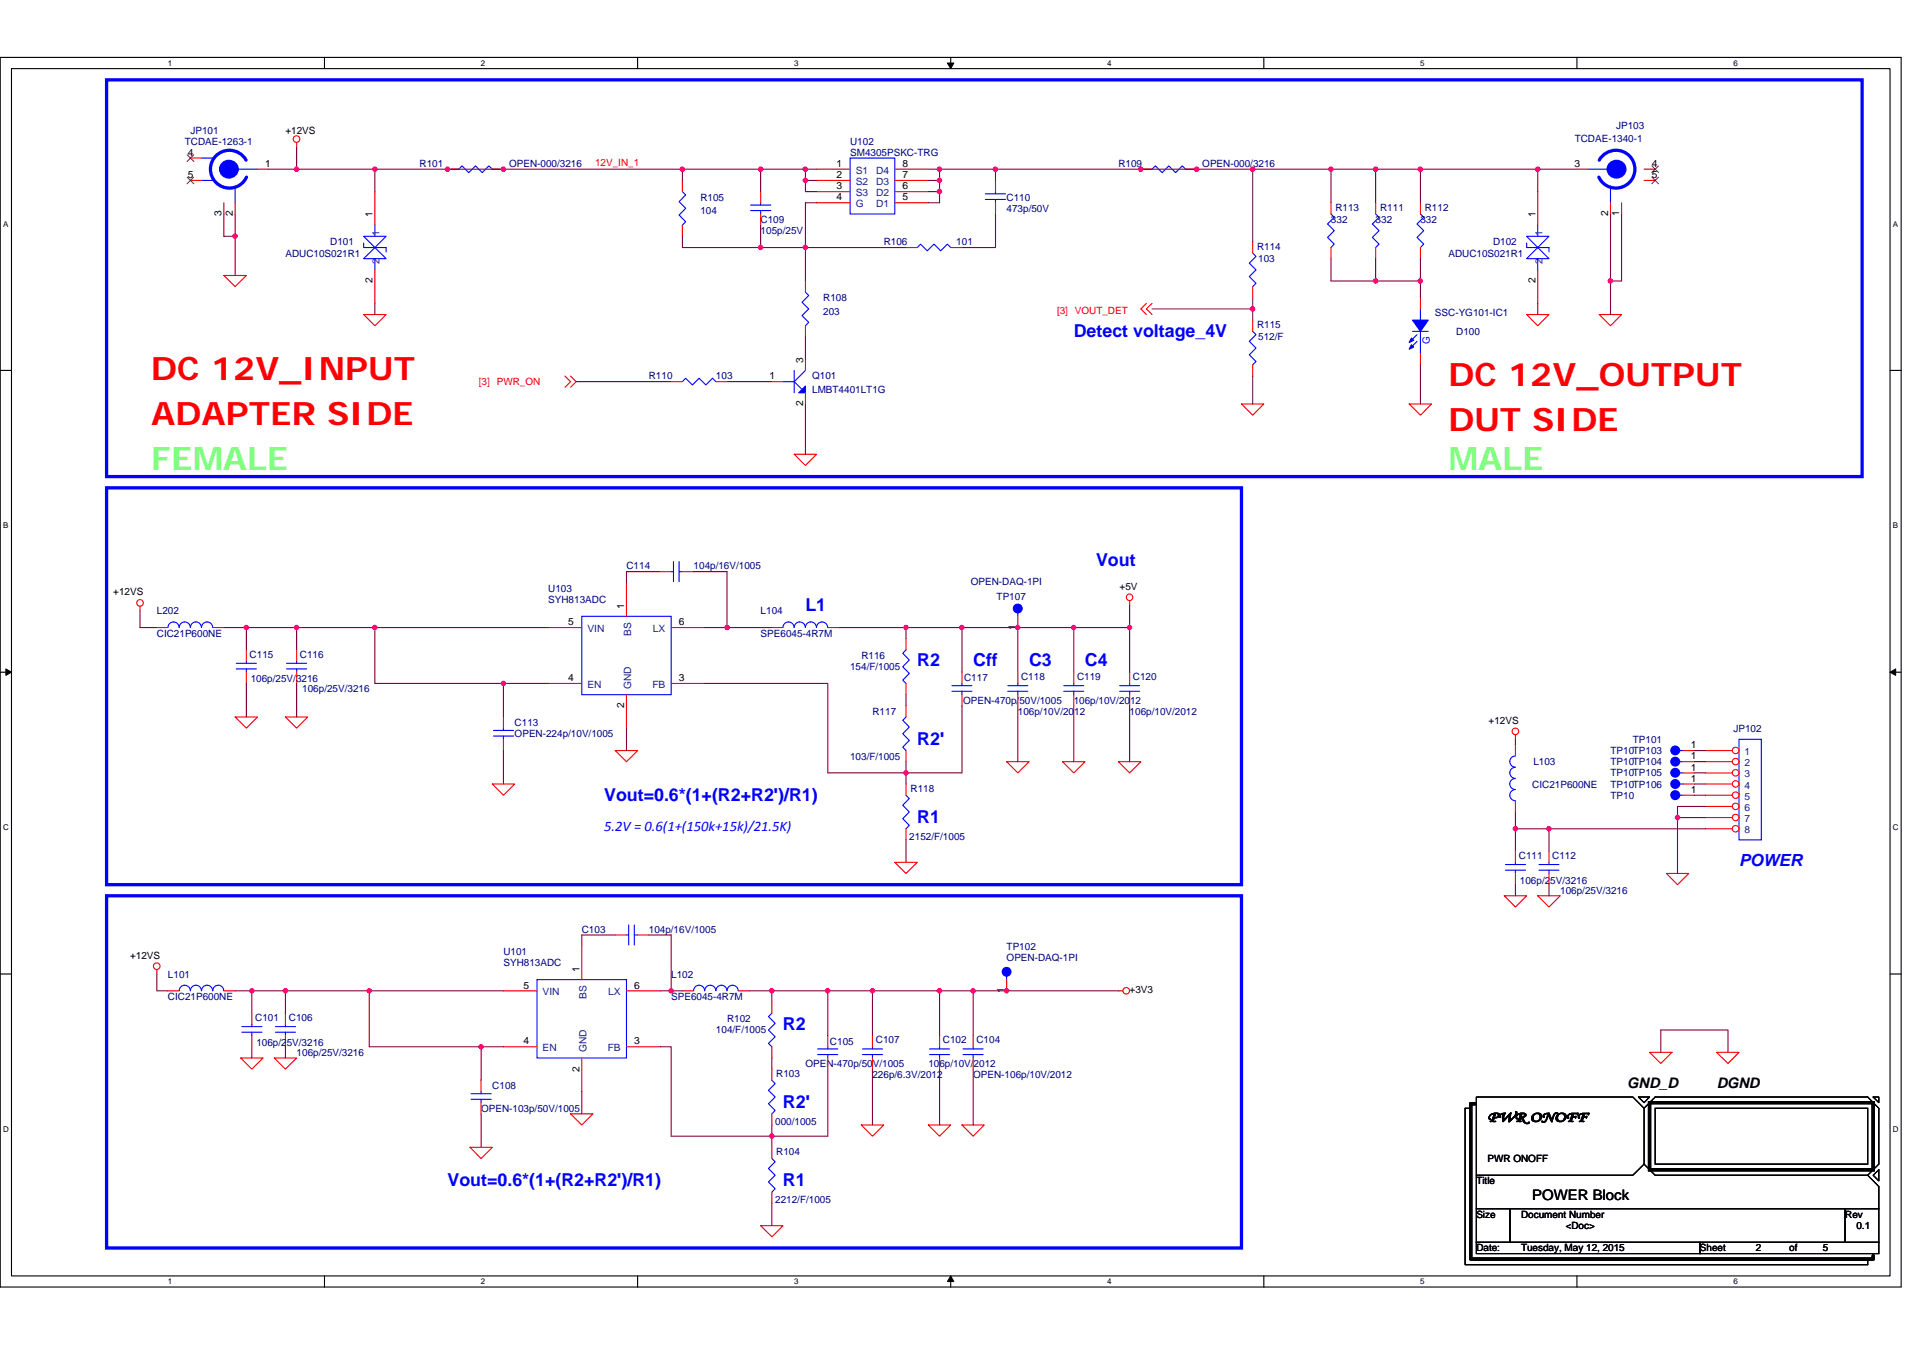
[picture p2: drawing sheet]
<svg xmlns="http://www.w3.org/2000/svg" width="297mm" height="210mm" viewBox="0 0 297 210" stroke-linecap="round" stroke-linejoin="round" font-family="sans-serif">
<path d="M0 8.9h293.7v190h-293.7zM1.8 10.6h290.1v186.5h-290.1z" fill="none" stroke="#000" stroke-width=".17"/>
<g fill="#fff">
<path d="M25.9 9.1h.7v1.3h-.7z"/>
<path d="M25.9 197.3h.7v1.4h-.7z"/>
</g>
<path d="M50.1 8.9v1.7M50.1 197.1v1.8" fill="none" stroke="#000" stroke-width=".17"/>
<g fill="#fff">
<path d="M74.3 9.1h.6v1.3h-.6z"/>
<path d="M74.3 197.3h.6v1.4h-.6z"/>
</g>
<path d="M98.5 8.9v1.7M98.5 197.1v1.8" fill="none" stroke="#000" stroke-width=".17"/>
<g fill="#fff">
<path d="M122.7 9.1h.6v1.3h-.6z"/>
<path d="M122.7 197.3h.6v1.4h-.6z"/>
</g>
<path d="M146.9 8.9v1.7M146.9 197.1v1.8" fill="none" stroke="#000" stroke-width=".17"/>
<path d="M146.3 9.7h1l-.4 .9zM146.9 197.1l.4 .9h-1z" fill="#000" stroke="#000" stroke-width=".15"/>
<g fill="#fff">
<path d="M171 9.1h.7v1.3h-.7z"/>
<path d="M171 197.3h.7v1.4h-.7z"/>
</g>
<path d="M195.2 8.9v1.7M195.2 197.1v1.8" fill="none" stroke="#000" stroke-width=".17"/>
<g fill="#fff">
<path d="M219.4 9.1h.6v1.3h-.6z"/>
<path d="M219.4 197.3h.6v1.4h-.6z"/>
</g>
<path d="M243.6 8.9v1.7M243.6 197.1v1.8" fill="none" stroke="#000" stroke-width=".17"/>
<g fill="#fff">
<path d="M267.8 9.1h.6v1.3h-.6z"/>
<path d="M267.8 197.3h.6v1.4h-.6z"/>
<path d="M.5 33.9h.8v1.4h-.8z"/>
<path d="M292.4 33.9h.8v1.4h-.8z"/>
<path d="M.5 80.5h.8v1.4h-.8z"/>
<path d="M292.4 80.5h.8v1.4h-.8z"/>
</g>
<path d="M0 57.2h1.8M291.9 57.2h1.8" fill="none" stroke="#000" stroke-width=".17"/>
<g fill="#fff">
<path d="M.5 127.2h.8v1.3h-.8z"/>
<path d="M292.4 127.2h.8v1.3h-.8z"/>
</g>
<path d="M0 103.9h1.8M291.9 103.9h1.8" fill="none" stroke="#000" stroke-width=".17"/>
<path d="M.9 103.4l.9 .5-.9 .5zM291.9 103.9l.9-.5v1z" fill="#000" stroke="#000" stroke-width=".15"/>
<g fill="#fff">
<path d="M.5 173.8h.8v1.4h-.8z"/>
<path d="M292.4 173.8h.8v1.4h-.8z"/>
</g>
<g fill="none" stroke="#000" stroke-width=".17">
<path d="M0 150.5h1.8M291.9 150.5h1.8M227.2 171.2h-.9v24.2h62.2v-.9M253.1 169.5h1.7l-.8 .9zM254 179.9l1.7 1.7h32.8M254 171.2l1.7-1.7h32.8l1.7 1.7v8.7l-1.7 1.7M254 171.2v8.7l-1.8 1.7h-24.2M254 171.2l-1.8-1.7h-24.2v17.3M255.7 171.2h32.8v8.7h-32.8zM289.3 169.5h.9v.9zM228 186.8h5.2v5.2h-5.2zM228 192h34.6v1.7h-34.6z"/>
<path d="M233.2 186.8h51.8v5.2h-51.8zM262.6 192h27.6v1.7h-27.6zM285 186.8h5.2v5.2h-5.2zM288.5 181.6l1.7 1.7v3.5M289.3 181.6l.9-.9v1.8z"/>
</g>
<path d="M16.5 12.3h271.1v61.3h-271.1zM38 24.7a2.92 2.92 0 0 0-4.5-.8 2.92 2.92 0 0 0 .2 4.5 2.92 2.92 0 0 0 4.4-1M247 24.7a2.92 2.92 0 0 1 4.5-.8 2.92 2.92 0 0 1-.1 4.5 2.92 2.92 0 0 1-4.4-1M16.5 75.4h175.3v61.3h-175.3zM16.5 138.4h175.3v54.4h-175.3z" fill="none" stroke="#00f" stroke-width=".51"/>
<g fill="none" stroke="#f00" stroke-width=".17">
<path d="M29.4 24.4h1.7M29.4 27.9h1.7M34.6 31.3v1.8M36.3 31.3v1.8M39.8 26.1h1.7M45.8 22v.7M57.9 29.6v5.2M69.1 26.1h1.8M76 26.1h1.8M105.4 27.9v1.7M105.4 34.8v1.7M117.5 29.6v1.7"/>
<path d="M117.5 33.1v1.7M126.1 26.1h5.2M126.1 27.9h5.2M126.1 29.6h5.2M126.1 31.3h5.2M138.2 31.3h5.2M138.2 29.6h5.2M138.2 27.9h5.2M138.2 26.1h5.2M140 38.2h1.7M146.9 38.2h1.7M153.8 27.9v1.7"/>
<path d="M153.8 31.3v1.8M176.2 26.1h1.7M183.1 26.1h1.8M193.5 37.4v1.7M205.6 31.3v1.8M205.6 38.2v1.8M212.5 31.3v1.8M212.5 38.2v1.8M219.4 31.3v1.8M219.4 38.2v1.8M237.5 29.6v5.2M243.6 26.1h1.7"/>
<path d="M248.8 31.3v1.8M250.5 31.3v1.8M254 26.1h1.7M254 27.9h1.7M34.6 42.6h3.5l-1.8 1.7zM56.2 48.6h3.4l-1.7 1.7zM57.9 41.7v5.2M87.3 58.1l.8 .9-.8 .8M88.1 58.1l.9 .9-.9 .8M103.7 59h1.7M110.6 59h1.7M119.2 59h1.7"/>
<path d="M124.4 43.4v1.7M124.4 50.3v1.7M124.4 55.5v1.7M177.1 46.9l-.9 .8 .9 .9M177.9 46.9l-.8 .8 .8 .9M193.5 44.3v1.7M193.5 49.5v1.7M193.5 56.4v1.7M219.4 46v1.7M219.4 54.7v1.7M235.8 48.6h3.5l-1.8 1.7zM237.5 41.7v5.2"/>
<path d="M247 48.6h3.5l-1.7 1.7zM122.7 70.2h3.4l-1.7 1.7zM124.4 60.7v1.7M191.8 62.4h3.4l-1.7 1.8zM217.7 62.4h3.4l-1.7 1.8zM21.6 93.7v.7M24.2 97h1.7M32.9 97h1.7M84.7 97h5.2M96.8 90.1v5.1M102 88.3h1.7M103.7 97h5.2"/>
<path d="M105.4 88.3h1.7M119.2 97h1.7M127.9 97h1.7M140 98.7v1.7M157.2 95.2v1.8M174.5 92.8v.7M36.3 110.8h3.5l-1.7 1.7zM44.1 110.8h3.4l-1.7 1.7zM45.8 100.4v1.8M45.8 103.9v1.7M77.8 110.8v1.7M77.8 114.2v1.8"/>
<path d="M84.7 105.6h5.2M95 116h3.5l-1.7 1.7zM96.8 107.3v5.2M103.7 105.6h5.2M140 105.6v1.7M140 116v1.7M140 109.1v1.7M148.6 103.9v1.7M148.6 107.3v1.8M155.5 117.7h3.5l-1.8 1.7zM157.2 103.9v1.7M157.2 107.3v1.8"/>
<path d="M164.1 117.7h3.5l-1.7 1.7zM165.9 103.9v1.7M165.9 107.3v1.8M172.8 117.7h3.4l-1.7 1.7zM174.5 103.9v1.7M174.5 107.3v1.8M234.1 115.1v1.7M234.1 113.5v.7M260 117.7h1.7M260 119.4h1.7M260 116h1.7M76 121.1h3.5l-1.7 1.8z"/>
<path d="M138.2 133.2h3.5l-1.7 1.8zM140 121.1v1.8M140 128.1v1.7M232.4 138.4h3.4l-1.7 1.7zM234.1 123.7v1.8M234.1 131.5v1.7M234.1 135v1.7M237.5 138.4h3.5l-1.7 1.7zM239.3 131.5v1.7M239.3 135v1.7M257.4 135h3.5l-1.8 1.7zM260 121.1h1.7"/>
<path d="M260 122.9h1.7M24.2 149.8v.7M25.9 153.1h1.8M34.6 153.1h1.7M38.9 156.5v1.8M38.9 160v1.7M44.1 156.5v1.8M44.1 160v1.7M77.8 153.1h5.1M89.9 146.2v5.2M95 144.5h1.8M96.8 153.1h5.2"/>
<path d="M98.5 144.5h1.7M105.4 153.1h1.7M114 153.1h1.8M119.2 154.8v1.7M127.9 160v1.7M134.8 160v1.7M145.1 160v1.7M150.3 160v1.7M155.5 151.4v1.7M172.8 153.1h.7M37.2 163.5h3.4l-1.7 1.7zM42.4 163.5h3.4l-1.7 1.7z"/>
<path d="M72.6 177.3h3.4l-1.7 1.7zM74.3 166.9v1.7M74.3 170.4v1.7M77.8 161.7h5.1M88.1 172.1h3.5l-1.7 1.7zM89.9 163.5v5.1M96.8 161.7h5.2M119.2 165.2v1.7M119.2 172.1v1.7M119.2 177.3v1.7M119.2 161.7v1.8M127.9 163.5v1.7"/>
<path d="M133.1 173.8h3.4l-1.7 1.8zM134.8 163.5v1.7M143.4 173.8h3.5l-1.8 1.8zM145.1 163.5v1.7M148.6 173.8h3.4l-1.7 1.8zM150.3 163.5v1.7M254.8 162.6h3.5l-1.8 1.7zM265.2 162.6h3.4l-1.7 1.7zM117.5 189.4h3.4l-1.7 1.7zM119.2 184.2v1.7"/>
<circle cx="45.8" cy="21.5" r=".51"/>
<circle cx="21.6" cy="93.2" r=".51"/>
<circle cx="174.5" cy="92.3" r=".51"/>
<circle cx="234.1" cy="113" r=".51"/>
<circle cx="24.2" cy="149.3" r=".51"/>
<circle cx="174" cy="153.1" r=".51"/>
</g>
<path d="M227.9 170.5h-.7v24h62.1v-.5M254.8 170.4h34.5v10.3h-34.5z" fill="none" stroke="#000" stroke-width=".51"/>
<g fill="#00f" stroke="#00f" stroke-width=".17">
<path d="M248.5 25.3a1.41 1.41 0 0 1 2.4 .1 1.41 1.41 0 0 1-1.2 2.1 1.38 1.38 0 0 1-1.3-.7 1.38 1.38 0 0 1 .1-1.5z" fill-rule="evenodd"/>
<path d="M218.2 49.5h2.4l-1.2 1.7z" fill-rule="evenodd"/>
<path d="M218 53.3l.4 .3-.7 .4z" fill-rule="evenodd"/>
<path d="M218 52.2l.4 .4-.7 .3z" fill-rule="evenodd"/>
<path d="M123.9 60.2l.5-.6v1.1h-1z" fill-rule="evenodd"/>
<circle cx="258.8" cy="117.7" r=".69"/>
<circle cx="258.8" cy="119.4" r=".69"/>
<circle cx="258.8" cy="121.1" r=".69"/>
<circle cx="157.2" cy="94" r=".69"/>
<circle cx="258.8" cy="116" r=".69"/>
<circle cx="258.8" cy="122.9" r=".69"/>
<circle cx="35.4" cy="26.2" r="1.41"/>
<circle cx="155.5" cy="150.2" r=".68"/>
</g>
<g fill="none" stroke="#00f" stroke-width=".17">
<path d="M31.1 27.9h1.8M31.1 24.4h1.8M36.3 28.7v2.6M36.3 26.1h3.5M56.2 36.5h3.4l-1.7 1.7zM56.2 37.5v.7h3.4v.7M56.2 40l1.7-1.8 1.7 1.8zM57.9 34.8v1.7M57.9 40v1.7M70.9 26.1l.5-.5 1 1.1 1-1.1 1.1 1.1 1-1.1 .5 .5M105.4 29.6l.5 .5-1 1.1 1 1-1 1 1 1.1-.5 .5M115.9 32.5h3.2"/>
<path d="M115.9 31.7h3.2M117.5 31.3v.4M117.5 32.5v.6M131.3 24.4h6.9v8.7h-6.9zM141.7 38.2l.5-.5 1 1.1 1.1-1.1 1 1.1 1-1.1 .6 .5M152.2 30.8h3.1M152.2 30h3.1M153.8 29.6v.4M153.8 30.8v.5M177.9 26.1l.6-.5 1 1.1 1-1.1 1.1 1.1 1-1.1 .5 .5M193.5 39.1l.5 .5-1 1.1 1 1-1 1 1 1.1-.5 .5M205.6 33.1l.5 .5-1 1 1 1-1 1.1 1 1-.5 .5"/>
<path d="M212.5 33.1l.5 .5-1 1 1 1-1 1.1 1 1-.5 .5M219.4 33.1l.5 .5-1 1 1 1-1 1.1 1 1-.5 .5M235.8 36.5h3.5l-1.8 1.7zM235.8 37.5v.7h3.5v.7M237.5 34.8v1.7M237.5 40v1.7M237.5 38.2l1.8 1.8h-3.5zM245.3 26.1h3.5M248.8 28.7v2.6M105.4 59l.5-.6 1.1 1.1 1-1.1 1 1.1 1.1-1.1 .5 .6M120.9 59h1.8M122.7 57.2v3.5"/>
<path d="M124.4 45.1l.5 .6-1 1 1 1-1 1.1 1 1-.5 .5M124.4 57.2l-1.7 1.8 1.2 1.2M193.5 51.2l.5 .5-1 1 1 1.1-1 1 1 1.1-.5 .5M218.2 51.2h2.4M218.9 51.7l-1.1 1M218.9 52.7l-1.1 1.1M219.4 47.7v1.8M219.4 51.2v3.5M27.7 96.9a.86 .86 0 0 0-.9-.8 .86 .86 0 0 0-.9 .8M29.4 96.9a.86 .86 0 0 0-.9-.8 .86 .86 0 0 0-.8 .8M32.8 96.9a.87 .87 0 0 0-.8-.8 .87 .87 0 0 0-.9 .8 .85 .85 0 0 0-.8-.8 .85 .85 0 0 0-.9 .8M89.9 95.2h13.8v12.1h-13.8z"/>
<path d="M103.7 88.3h.3M104 86.8v3.1M104.9 86.8v3.1M104.9 88.3h.5M122.7 96.9a.86 .86 0 0 0-.9-.8 .86 .86 0 0 0-.9 .8M124.4 96.9a.86 .86 0 0 0-.9-.8 .86 .86 0 0 0-.8 .8M127.8 96.9a.87 .87 0 0 0-.8-.8 .87 .87 0 0 0-.9 .8 .85 .85 0 0 0-.8-.8 .85 .85 0 0 0-.9 .8M157.2 94.7v.5M44.3 103.4h3.1M44.3 102.5h3.1M45.8 102.2v.3M45.8 103.4v.5"/>
<path d="M76.2 113.7h3.1M76.2 112.9h3.1M77.8 112.5v.4M77.8 113.7v.5M140 100.4l-.6 .5 1.1 1.1-1.1 1 1.1 1.1-1.1 1 .6 .5M140 110.8l-.6 .5 1.1 1-1.1 1.1 1.1 1-1.1 1 .6 .6M147 106.8h3.1M147 105.9h3.1M148.6 105.6v.3M148.6 106.8v.5M155.7 106.8h3.1M155.7 105.9h3.1"/>
<path d="M157.2 105.6v.3M157.2 106.8v.5M164.3 106.8h3.1M164.3 105.9h3.1M165.9 105.6v.3M165.9 106.8v.5M172.9 106.8h3.1M172.9 105.9h3.1M174.5 105.6v.3M174.5 106.8v.5M234.1 118.6a.86 .86 0 0 0-.9 .8 .86 .86 0 0 0 .9 .9M234.1 116.8a.86 .86 0 0 0-.9 .9 .86 .86 0 0 0 .9 .8"/>
<path d="M259.5 117.7h.5M259.5 119.4h.5M259.5 116h.5M268.6 114.2h3.5v15.6h-3.5zM140 122.9l.5 .5-1.1 1 1.1 1.1-1.1 1 1.1 1-.5 .6M232.5 134.5h3.1M232.5 133.6h3.1M234.1 120.3a.86 .86 0 0 0-.9 .8 .86 .86 0 0 0 .9 .9 .86 .86 0 0 0-.9 .9 .86 .86 0 0 0 .9 .8M234.1 133.2v.4M234.1 134.5v.5M237.7 134.5h3.1M237.7 133.6h3.1"/>
<path d="M239.3 133.2v.4M239.3 134.5v.5M259.5 121.1h.5M259.5 122.9h.5M29.4 153.1a.86 .86 0 0 0-.9-.9 .86 .86 0 0 0-.8 .9M34.6 153.1a.86 .86 0 0 0-.9-.9 .86 .86 0 0 0-.9 .9 .87 .87 0 0 0-.8-.9 .87 .87 0 0 0-.9 .9 .85 .85 0 0 0-.8-.9 .85 .85 0 0 0-.9 .9M37.4 159.5h3.1M37.4 158.6h3.1M38.9 158.3v.3M38.9 159.5v.5M42.5 159.5h3.2M42.5 158.6h3.2"/>
<path d="M44.1 158.3v.3M44.1 159.5v.5M82.9 151.4h13.9v12.1h-13.9zM96.8 144.5h.3M97.1 142.9v3.1M98 142.9v3.1M98 144.5h.5M108.8 153.1a.85 .85 0 0 0-.8-.9 .85 .85 0 0 0-.9 .9M110.6 153.1a.86 .86 0 0 0-.9-.9 .86 .86 0 0 0-.8 .9M114 153.1a.87 .87 0 0 0-.8-.9 .87 .87 0 0 0-.9 .9 .85 .85 0 0 0-.9-.9 .85 .85 0 0 0-.8 .9M119.2 156.5l-.5 .6 1 1-1 1.1 1 1-1 1 .5 .5M155.5 150.9v.5"/>
<path d="M72.8 169.9h3.1M72.8 169h3.1M74.3 168.6v.4M74.3 169.9v.5M119.2 166.9l.5 .5-1 1.1 1 1-1 1 1 1.1-.5 .5M119.2 179l.5 .5-1 1.1 1 1-1 1 1 1.1-.5 .5M126.3 162.9h3.1M126.3 162.1h3.1M127.9 161.7v.4M127.9 162.9v.6M133.2 162.9h3.1M133.2 162.1h3.1"/>
<path d="M134.8 161.7v.4M134.8 162.9v.6M143.6 162.9h3.1M143.6 162.1h3.1M145.1 161.7v.4M145.1 162.9v.6M148.8 162.9h3.1M148.8 162.1h3.1M150.3 161.7v.4M150.3 162.9v.6"/>
</g>
<path d="M28.9 23.9l1 1.1M28.9 27.4l1 1M29.9 23.9l-1 1.1M29.9 27.4l-1 1M255.2 25.6l1 1.1M255.2 27.4l1 1M256.2 25.6l-1.1 1.1M256.2 27.4l-1.1 1" fill="none" stroke="#804000" stroke-width=".15"/>
<circle cx="268.1" cy="116" r=".51" fill="#fff" stroke="#f00" stroke-width=".17"/>
<path d="M263.4 116h4.2" fill="none" stroke="#f00" stroke-width=".17"/>
<circle cx="268.1" cy="117.7" r=".51" fill="#fff" stroke="#f00" stroke-width=".17"/>
<path d="M263.4 117.7h4.2" fill="none" stroke="#f00" stroke-width=".17"/>
<circle cx="268.1" cy="119.4" r=".51" fill="#fff" stroke="#f00" stroke-width=".17"/>
<path d="M263.4 119.4h4.2" fill="none" stroke="#f00" stroke-width=".17"/>
<circle cx="268.1" cy="121.1" r=".51" fill="#fff" stroke="#f00" stroke-width=".17"/>
<path d="M263.4 121.1h4.2" fill="none" stroke="#f00" stroke-width=".17"/>
<circle cx="268.1" cy="122.9" r=".51" fill="#fff" stroke="#f00" stroke-width=".17"/>
<path d="M263.4 122.9h4.2" fill="none" stroke="#f00" stroke-width=".17"/>
<circle cx="268.1" cy="124.6" r=".51" fill="#fff" stroke="#f00" stroke-width=".17"/>
<path d="M263.4 124.6h4.2" fill="none" stroke="#f00" stroke-width=".17"/>
<circle cx="268.1" cy="126.3" r=".51" fill="#fff" stroke="#f00" stroke-width=".17"/>
<path d="M263.4 126.3h4.2" fill="none" stroke="#f00" stroke-width=".17"/>
<circle cx="268.1" cy="128" r=".51" fill="#fff" stroke="#f00" stroke-width=".17"/>
<path d="M38.1 100.4v1.8M38.1 103.9v1.7M263.4 128.1h4.2" fill="none" stroke="#f00" stroke-width=".17"/>
<path d="M36.5 103.4h3.1M36.5 102.5h3.1M38.1 102.2v.3M38.1 103.4v.5" fill="none" stroke="#00f" stroke-width=".17"/>
<g fill="none" stroke="#800040" stroke-width=".17">
<path d="M34.6 33.1v3.4h1.7M36.3 36.5v6.1M36.3 33.1v3.4M41.5 26.1h4.3M45.8 22.7v3.4M45.8 26.1h12.1M105.4 26.1h-47.5v3.5M105.4 26.1v1.8M105.4 36.5v1.7h12.1M105.4 26.1h12.1M117.5 38.2h6.9M117.5 26.1h6.9"/>
<path d="M117.5 34.8v3.4M117.5 26.1v3.5M124.4 26.1v1.8M124.4 38.2v5.2M124.4 38.2h15.6M124.4 26.1h1.7M124.4 27.9h1.7M124.4 27.9v1.7h1.7M126.1 31.3h-1.7v6.9M143.4 29.6h1.7v1.7h-1.7M143.4 27.9h1.7M143.4 26.1h1.7"/>
<path d="M145.1 26.1v1.8M145.1 27.9v1.7M145.1 26.1h8.7M153.8 33.1v5.1h-5.2M153.8 26.1v1.8M153.8 26.1h39.7M193.5 26.1v11.3M193.5 26.1h12.1M205.6 26.1h6.9M205.6 26.1v5.2M205.6 40v3.4h6.9M212.5 26.1h6.9"/>
<path d="M212.5 26.1v5.2M212.5 40v3.4M219.4 26.1h18.1M219.4 26.1v5.2M219.4 40v3.4M237.5 26.1v3.5M237.5 26.1h6.1M248.8 33.1v10.3M250.5 33.1v10.3h-1.7v5.2M57.9 46.9v1.7M89 59h14.7M112.3 59h6.9"/>
<path d="M124.4 52v3.5M177.9 47.7h15.6M193.5 46v1.7M193.5 58.1v4.3M193.5 47.7v1.8M212.5 43.4h6.9M219.4 56.4v6M219.4 43.4v2.6M237.5 46.9v1.7M124.4 62.4v7.8M21.6 94.4v2.6h2.6M34.6 97h3.5"/>
<path d="M38.1 97h7.7M38.1 97v3.4M45.8 97h12.1M45.8 97v3.4M57.9 97h26.8M57.9 97v8.6h26.8M102 88.3h-5.2v1.8M107.1 88.3h5.2v8.7M108.9 97h3.4M112.3 97h6.9M129.6 97h10.4v1.7M140 97h8.6v6.9"/>
<path d="M148.6 97h8.6v6.9M157.2 97h8.7M165.9 97h8.6M165.9 97v6.9M174.5 93.5v3.5M174.5 97v6.9M38.1 105.6v5.2M45.8 105.6v5.2M77.8 105.6v5.2M77.8 116v5.1M96.8 112.5v3.5M108.9 105.6h19v13.8h12.1"/>
<path d="M140 107.3v1.8M140 117.7v1.7M140 119.4v1.7M148.6 109.1v10.3h-8.6M157.2 109.1v8.6M165.9 109.1v8.6M174.5 109.1v8.6M234.1 114.2v.9M261.7 116h1.7M261.7 117.7h1.7M261.7 119.4h1.7M140 129.8v3.4"/>
<path d="M234.1 125.5v2.6M234.1 128.1v3.4M234.1 128.1h5.2M234.1 136.7v1.7M239.3 128.1h24.1M239.3 128.1v3.4M239.3 136.7v1.7M259.1 126.3h4.3M259.1 126.3v8.7M261.7 121.1h1.7M261.7 122.9h1.7M263.4 124.6h-4.3v1.7"/>
<path d="M24.2 150.5v2.6h1.7M36.3 153.1h2.6M38.9 153.1h5.2M38.9 153.1v3.4M44.1 153.1h12.9v8.6h17.3M44.1 153.1v3.4M57 153.1h20.8M95 144.5h-5.1v1.7M100.2 144.5h3.5v8.6M102 153.1h1.7M103.7 153.1h1.7M115.8 153.1h3.4v1.7"/>
<path d="M119.2 153.1h8.7v6.9M127.9 153.1h6.9v6.9M134.8 153.1h10.3M145.1 153.1v6.9M145.1 153.1h5.2M150.3 153.1v6.9M150.3 153.1h22.5M38.9 161.7v1.8M44.1 161.7v1.8M74.3 161.7v5.2M74.3 172.1v5.2M74.3 161.7h3.5"/>
<path d="M89.9 168.6v3.5M102 161.7h1.7v13.9h15.5M119.2 163.5v1.7M119.2 173.8v1.8M119.2 175.6v1.7M127.9 165.2v10.4h-8.7M134.8 165.2v8.6M145.1 165.2v8.6M150.3 165.2v8.6M256.5 162.6v-3.4h10.4v3.4M119.2 185.9v3.5"/>
</g>
<g fill="#f0f" stroke="#f0f" stroke-width=".17">
<circle cx="36.3" cy="36.5" r=".33"/>
<circle cx="212.5" cy="26.1" r=".34"/>
<circle cx="219.4" cy="43.4" r=".34"/>
<circle cx="212.5" cy="43.4" r=".34"/>
<circle cx="184.8" cy="26.1" r=".34"/>
<circle cx="193.5" cy="26.1" r=".34"/>
<circle cx="45.8" cy="26.1" r=".34"/>
<circle cx="57.9" cy="26.1" r=".34"/>
<circle cx="77.8" cy="26.1" r=".34"/>
<circle cx="69.1" cy="26.1" r=".34"/>
<circle cx="124.4" cy="27.9" r=".33"/>
<circle cx="124.4" cy="26.1" r=".34"/>
<circle cx="153.8" cy="26.1" r=".34"/>
<circle cx="145.1" cy="26.1" r=".34"/>
<circle cx="145.1" cy="27.9" r=".33"/>
<circle cx="145.1" cy="29.6" r=".34"/>
<circle cx="117.5" cy="26.1" r=".34"/>
<circle cx="105.4" cy="26.1" r=".34"/>
<circle cx="117.5" cy="38.2" r=".34"/>
<circle cx="124.4" cy="38.2" r=".34"/>
<circle cx="176.2" cy="26.1" r=".34"/>
<circle cx="237.5" cy="26.1" r=".34"/>
<circle cx="219.4" cy="26.1" r=".34"/>
<circle cx="248.7" cy="43.4" r=".34"/>
<circle cx="150.3" cy="153.1" r=".33"/>
<circle cx="145.1" cy="153.1" r=".33"/>
<circle cx="74.3" cy="161.7" r=".33"/>
<circle cx="103.7" cy="153.1" r=".33"/>
<circle cx="119.2" cy="153.1" r=".33"/>
<circle cx="119.2" cy="175.5" r=".34"/>
<circle cx="44.1" cy="153.1" r=".33"/>
<circle cx="134.8" cy="153.1" r=".33"/>
<circle cx="127.8" cy="153.1" r=".33"/>
<circle cx="155.5" cy="153.1" r=".33"/>
<circle cx="57" cy="153.1" r=".33"/>
<circle cx="239.2" cy="128" r=".34"/>
<circle cx="259.1" cy="126.3" r=".34"/>
<circle cx="205.6" cy="26.1" r=".34"/>
<circle cx="193.5" cy="47.7" r=".34"/>
<circle cx="234.1" cy="128" r=".34"/>
<circle cx="38.9" cy="153.1" r=".33"/>
<circle cx="174.5" cy="97" r=".33"/>
<circle cx="165.8" cy="97" r=".33"/>
<circle cx="38" cy="97" r=".33"/>
<circle cx="45.8" cy="97" r=".33"/>
<circle cx="77.8" cy="105.6" r=".33"/>
<circle cx="139.9" cy="119.4" r=".34"/>
<circle cx="148.6" cy="97" r=".33"/>
<circle cx="139.9" cy="97" r=".33"/>
<circle cx="57.9" cy="97" r=".33"/>
<circle cx="112.3" cy="97" r=".33"/>
<circle cx="157.2" cy="97" r=".33"/>
</g>
<g font-size="5" fill="#f00">
<text x="23.4" y="58.8">DC 12V_INPUT</text>
<text x="223.7" y="59.6">DC 12V_OUTPUT</text>
<text x="23.4" y="65.7">ADAPTER SIDE</text>
<text x="223.7" y="66.5">DUT SIDE</text>
</g>
<g font-size="5" fill="#80ff80">
<text x="23.4" y="72.6">FEMALE</text>
<text x="223.7" y="72.6">MALE</text>
</g>
<g font-size="2.8" fill="#00f">
<text x="165.9" y="52">Detect voltage_4V</text>
<text x="169.3" y="87.4">Vout</text>
<text x="124.4" y="94.3">L1</text>
<text x="141.7" y="103">R2</text>
<text x="150.3" y="103">Cff</text>
<text x="159" y="103">C3</text>
<text x="167.6" y="103">C4</text>
<text x="141.7" y="115.1">R2'</text>
<text x="93.3" y="123.7">Vout=0.6*(1+(R2+R2')/R1)</text>
<text x="141.7" y="127.2">R1</text>
<text x="120.9" y="159.1">R2</text>
<text x="120.9" y="171.2">R2'</text>
<text x="69.1" y="183.3">Vout=0.6*(1+(R2+R2')/R1)</text>
<text x="120.9" y="183.3">R1</text>
</g>
<text font-size="2.6" fill="#00f" x="268.6" y="133.9">POWER</text>
<text font-size="2.2" fill="#00f" x="93.3" y="128.5">5.2V= 0.6(1+(150k+15k)/21.5K)</text>
<g font-size="2.2">
<text x="229.8" y="173.3">PWR ONOFF</text>
<text x="251.4" y="168.1">GND_D</text>
<text x="265.2" y="168.1">DGND</text>
<text x="236.7" y="185.4">POWER Block</text>
</g>
<g font-size="1.5" fill="#000080">
<text x="28.6" y="22.4">TCDAE-1263-1</text>
<text x="29.4" y="20.6">JP101</text>
<text x="131.3" y="22.4">U102</text>
<text x="243.2" y="22">TCDAE-1340-1</text>
<text x="249.6" y="19.9">JP103</text>
<text x="64.8" y="25.8">R101</text>
<text x="78.6" y="25.8">OPEN-000/3216</text>
<text x="131.3" y="24.1">SM4305PSKC-TRG</text>
<text x="172.8" y="25.8">R109</text>
<text x="185.7" y="25.8">OPEN-000/3216</text>
<text x="108.2" y="31">R105</text>
<text x="108.2" y="33.1">104</text>
<text x="117.5" y="34.5">C109</text>
<text x="155.5" y="31">C110</text>
<text x="155.5" y="32.7">473p/50V</text>
<text x="205.6" y="34.5">332</text>
<text x="206.3" y="32.6">R113</text>
<text x="212.5" y="34.5">332</text>
<text x="213.2" y="32.6">R111</text>
<text x="219.4" y="34.5">332</text>
<text x="220.1" y="32.6">R112</text>
<text x="44.1" y="39.6">ADUC10S021R1</text>
<text x="51" y="37.9">D101</text>
<text x="117.5" y="36.2">105p/25V</text>
<text x="136.5" y="37.9">R106</text>
<text x="147.7" y="37.9">101</text>
<text x="194.2" y="38.6">R114</text>
<text x="194.3" y="40.5">103</text>
<text x="223.7" y="39.6">ADUC10S021R1</text>
<text x="230.6" y="37.9">D102</text>
<text x="127.2" y="46.5">R108</text>
<text x="127.2" y="48.6">203</text>
<text x="194.2" y="50.7">R115</text>
<text x="194.3" y="52.6">512/F</text>
<text x="221.7" y="48.8">SSC-YG101-IC1</text>
<text x="224.9" y="51.7">D100</text>
<text x="100.2" y="58.6">R110</text>
<text x="110.6" y="58.6">103</text>
<text x="125.5" y="58.6">Q101</text>
<text x="125.5" y="60.7">LMBT4401LT1G</text>
<text x="96.8" y="88">C114</text>
<text x="107.1" y="88">104p/16V/1005</text>
<text x="24.2" y="94.9">L202</text>
<text x="84.7" y="91.5">U103</text>
<text x="84.7" y="93.2">SYH813ADC</text>
<text x="117.5" y="94.9">L104</text>
<text x="150" y="90.4">OPEN-DAQ-1PI</text>
<text x="153.9" y="92.7">TP107</text>
<text x="24.2" y="98.4">CIC21P600NE</text>
<text x="38.6" y="101.6">C115</text>
<text x="46.3" y="101.6">C116</text>
<text x="117.5" y="98.4">SPE6045-4R7M</text>
<text x="133.1" y="101.8">R116</text>
<text x="38.7" y="105.5">106p/25V/3216</text>
<text x="46.7" y="107">106p/25V/3216</text>
<text x="131.3" y="103.5">154/F/1005</text>
<text x="148.9" y="105.3">C117</text>
<text x="157.7" y="105.1">C118</text>
<text x="166.4" y="105.1">C119</text>
<text x="175" y="105.1">C120</text>
<text x="79.5" y="112.2">C113</text>
<text x="79.5" y="113.9">OPEN-224p/10V/1005</text>
<text x="134.8" y="110.4">R117</text>
<text x="148.8" y="108.7">OPEN-470p/50V/1005</text>
<text x="157.2" y="110.4">106p/10V/2012</text>
<text x="165.9" y="108.7">106p/10V/2012</text>
<text x="174.5" y="110.4">106p/10V/2012</text>
<text x="267.8" y="113.1">JP102</text>
<text x="131.3" y="117.4">103/F/1005</text>
<text x="236.9" y="118.2">L103</text>
<text x="248.8" y="118.2">TP10TP104</text>
<text x="248.8" y="120">TP10TP105</text>
<text x="248.8" y="116.5">TP10TP103</text>
<text x="252.2" y="114.8">TP101</text>
<text x="140.6" y="122.4">R118</text>
<text x="236.7" y="121.7">CIC21P600NE</text>
<text x="248.8" y="121.7">TP10TP106</text>
<text x="248.8" y="123.4">TP10</text>
<text x="140.5" y="129.8">2152/F/1005</text>
<text x="234.6" y="132.7">C111</text>
<text x="234.8" y="136.5">106p/25V/3216</text>
<text x="239.8" y="132.7">C112</text>
<text x="241" y="138.1">106p/25V/3216</text>
<text x="77.8" y="147.6">U101</text>
<text x="77.8" y="149.3">SYH813ADC</text>
<text x="89.9" y="144.1">C103</text>
<text x="100.2" y="144.1">104p/16V/1005</text>
<text x="155.5" y="146.7">TP102</text>
<text x="155.5" y="148.4">OPEN-DAQ-1PI</text>
<text x="25.9" y="151">L101</text>
<text x="25.9" y="154.5">CIC21P600NE</text>
<text x="103.7" y="151">L102</text>
<text x="103.7" y="154.5">SPE6045-4R7M</text>
<text x="39.4" y="157.8">C101</text>
<text x="39.6" y="161.6">106p/25V/3216</text>
<text x="44.6" y="157.8">C106</text>
<text x="110.6" y="159.7">104/F/1005</text>
<text x="112.3" y="157.9">R102</text>
<text x="128.2" y="161.4">C105</text>
<text x="135.3" y="161.2">C107</text>
<text x="145.6" y="161.2">C102</text>
<text x="150.8" y="161.2">C104</text>
<text x="45.8" y="163.1">106p/25V/3216</text>
<text x="119.9" y="166.4">R103</text>
<text x="124.4" y="164.9">OPEN-470p/50V/1005</text>
<text x="134.8" y="166.6">226p/6.3V/2012</text>
<text x="143.4" y="164.9">106p/10V/2012</text>
<text x="150.3" y="166.6">OPEN-106p/10V/2012</text>
<text x="74.3" y="171.8">OPEN-103p/50V/1005</text>
<text x="76" y="168.3">C108</text>
<text x="119.7" y="173.8">000/1005</text>
<text x="119.9" y="178.5">R104</text>
<text x="119.7" y="185.9">2212/F/1005</text>
</g>
<g font-size="1.5">
<text x="44.1" y="20.6">+12VS</text>
<text x="29" y="24.1">4</text>
<text x="29" y="27.5">5</text>
<text x="41" y="25.8">1</text>
<text x="129.2" y="25.8">1</text>
<text x="129.2" y="27.5">2</text>
<text x="129.2" y="29.3">3</text>
<text x="139.4" y="29.3">6</text>
<text x="139.4" y="27.5">7</text>
<text x="139.4" y="25.8">8</text>
<text x="243.2" y="25.8">3</text>
<text x="255.2" y="25.8">4</text>
<text x="255.2" y="27.5">5</text>
<text x="34.2" y="33.4" transform="rotate(-90 34.2 33.4)">3</text>
<text x="36" y="33.4" transform="rotate(-90 36 33.4)">2</text>
<text x="57.5" y="33.6" transform="rotate(-90 57.5 33.6)">1</text>
<text x="129.2" y="31">4</text>
<text x="139.4" y="31">5</text>
<text x="237.2" y="33.6" transform="rotate(-90 237.2 33.6)">1</text>
<text x="248.4" y="33.4" transform="rotate(-90 248.4 33.4)">2</text>
<text x="250.1" y="33.4" transform="rotate(-90 250.1 33.4)">1</text>
<text x="57.5" y="43.8" transform="rotate(-90 57.5 43.8)">2</text>
<text x="237.2" y="43.8" transform="rotate(-90 237.2 43.8)">2</text>
<text x="118.8" y="58.6">1</text>
<text x="124.1" y="56" transform="rotate(-90 124.1 56)">3</text>
<text x="124.1" y="62.8" transform="rotate(-90 124.1 62.8)">2</text>
<text x="17.5" y="92">+12VS</text>
<text x="96.4" y="94" transform="rotate(-90 96.4 94)">1</text>
<text x="172.9" y="91.1">+5V</text>
<text x="87.8" y="96.6">5</text>
<text x="104.9" y="96.6">6</text>
<text x="156.9" y="97.3" transform="rotate(-90 156.9 97.3)">1</text>
<text x="87.8" y="105.2">4</text>
<text x="104.9" y="105.2">3</text>
<text x="96.4" y="109.4" transform="rotate(-90 96.4 109.4)">2</text>
<text x="229.9" y="111.8">+12VS</text>
<text x="261.2" y="117.3">1</text>
<text x="261.2" y="119.1">1</text>
<text x="261.2" y="115.6">1</text>
<text x="261.2" y="120.8">1</text>
<text x="261.2" y="122.5">1</text>
<text x="20.1" y="148.1">+12VS</text>
<text x="80.9" y="152.7">5</text>
<text x="89.5" y="150.2" transform="rotate(-90 89.5 150.2)">1</text>
<text x="98" y="152.7">6</text>
<text x="155.1" y="153.5" transform="rotate(-90 155.1 153.5)">1</text>
<text x="174.5" y="153.5">+3V3</text>
<text x="80.9" y="161.4">4</text>
<text x="98" y="161.4">3</text>
<text x="89.5" y="165.6" transform="rotate(-90 89.5 165.6)">2</text>
<text x="229.8" y="179.5">PWR ONOFF</text>
<text x="228" y="183">Title</text>
<text x="228" y="188.2">Size</text>
<text x="234.9" y="188.2">Document Number</text>
<text x="241.8" y="189.9">&lt;Doc&gt;</text>
<text x="285" y="188.2">Rev</text>
<text x="286.8" y="189.9">0.1</text>
<text x="228" y="193.4">Date:</text>
<text x="234.9" y="193.4">Tuesday, May 12, 2015</text>
<text x="262.6" y="193.4">Sheet</text>
<text x="271.2" y="193.4">2</text>
<text x="276.4" y="193.4">of</text>
<text x="281.6" y="193.4">5</text>
</g>
<g font-size="1.5" fill="#f00">
<text x="91.9" y="25.7">12V_IN_1</text>
<text x="163.3" y="48.5">[3] VOUT_DET</text>
<text x="74" y="59.5">[3] PWR_ON</text>
</g>
<g font-size="1.5" fill="#004080">
<text x="132.2" y="26.8">S1</text>
<text x="132.2" y="28.6">S2</text>
<text x="135.3" y="28.6">D3</text>
<text x="135.3" y="26.8">D4</text>
<text x="132.2" y="30.3">S3</text>
<text x="132.2" y="32">G</text>
<text x="135.3" y="32">D1</text>
<text x="135.3" y="30.3">D2</text>
<text x="58.6" y="40.8" transform="rotate(-90 58.6 40.8)">2</text>
<text x="58.6" y="36.5" transform="rotate(-90 58.6 36.5)">1</text>
<text x="238.2" y="40.8" transform="rotate(-90 238.2 40.8)">2</text>
<text x="238.2" y="36.5" transform="rotate(-90 238.2 36.5)">1</text>
<text x="90.7" y="97.7">VIN</text>
<text x="97.5" y="98.2" transform="rotate(-90 97.5 98.2)">BS</text>
<text x="100.9" y="97.7">LX</text>
<text x="90.7" y="106.3">EN</text>
<text x="97.5" y="106.5" transform="rotate(-90 97.5 106.5)">GND</text>
<text x="100.8" y="106.3">FB</text>
<text x="269.5" y="116.7">1</text>
<text x="269.5" y="118.4">2</text>
<text x="269.5" y="120.1">3</text>
<text x="269.5" y="121.8">4</text>
<text x="269.5" y="123.6">5</text>
<text x="269.5" y="125.3">6</text>
<text x="269.5" y="127">7</text>
<text x="269.5" y="128.8">8</text>
<text x="83.8" y="153.8">VIN</text>
<text x="90.6" y="154.3" transform="rotate(-90 90.6 154.3)">BS</text>
<text x="94" y="153.8">LX</text>
<text x="83.8" y="162.4">EN</text>
<text x="90.6" y="162.6" transform="rotate(-90 90.6 162.6)">GND</text>
<text x="93.9" y="162.4">FB</text>
</g>
<text font-size="1.5" fill="#00f" x="220.8" y="53.1" transform="rotate(-90 220.8 53.1)">G</text>
<g font-size="1.2">
<text x="25.9" y="10.2">1</text>
<text x="74.3" y="10.2">2</text>
<text x="122.7" y="10.2">3</text>
<text x="171" y="10.2">4</text>
<text x="219.4" y="10.2">5</text>
<text x="267.8" y="10.2">6</text>
<text x=".5" y="35">A</text>
<text x="292.4" y="35">A</text>
<text x=".5" y="81.6">B</text>
<text x="292.4" y="81.6">B</text>
<text x=".5" y="128.3">C</text>
<text x="292.4" y="128.3">C</text>
<text x=".5" y="174.9">D</text>
<text x="292.4" y="174.9">D</text>
<text x="25.9" y="198.4">1</text>
<text x="74.3" y="198.4">2</text>
<text x="122.7" y="198.4">3</text>
<text x="171" y="198.4">4</text>
<text x="219.4" y="198.4">5</text>
<text x="267.8" y="198.4">6</text>
</g>
</svg>
